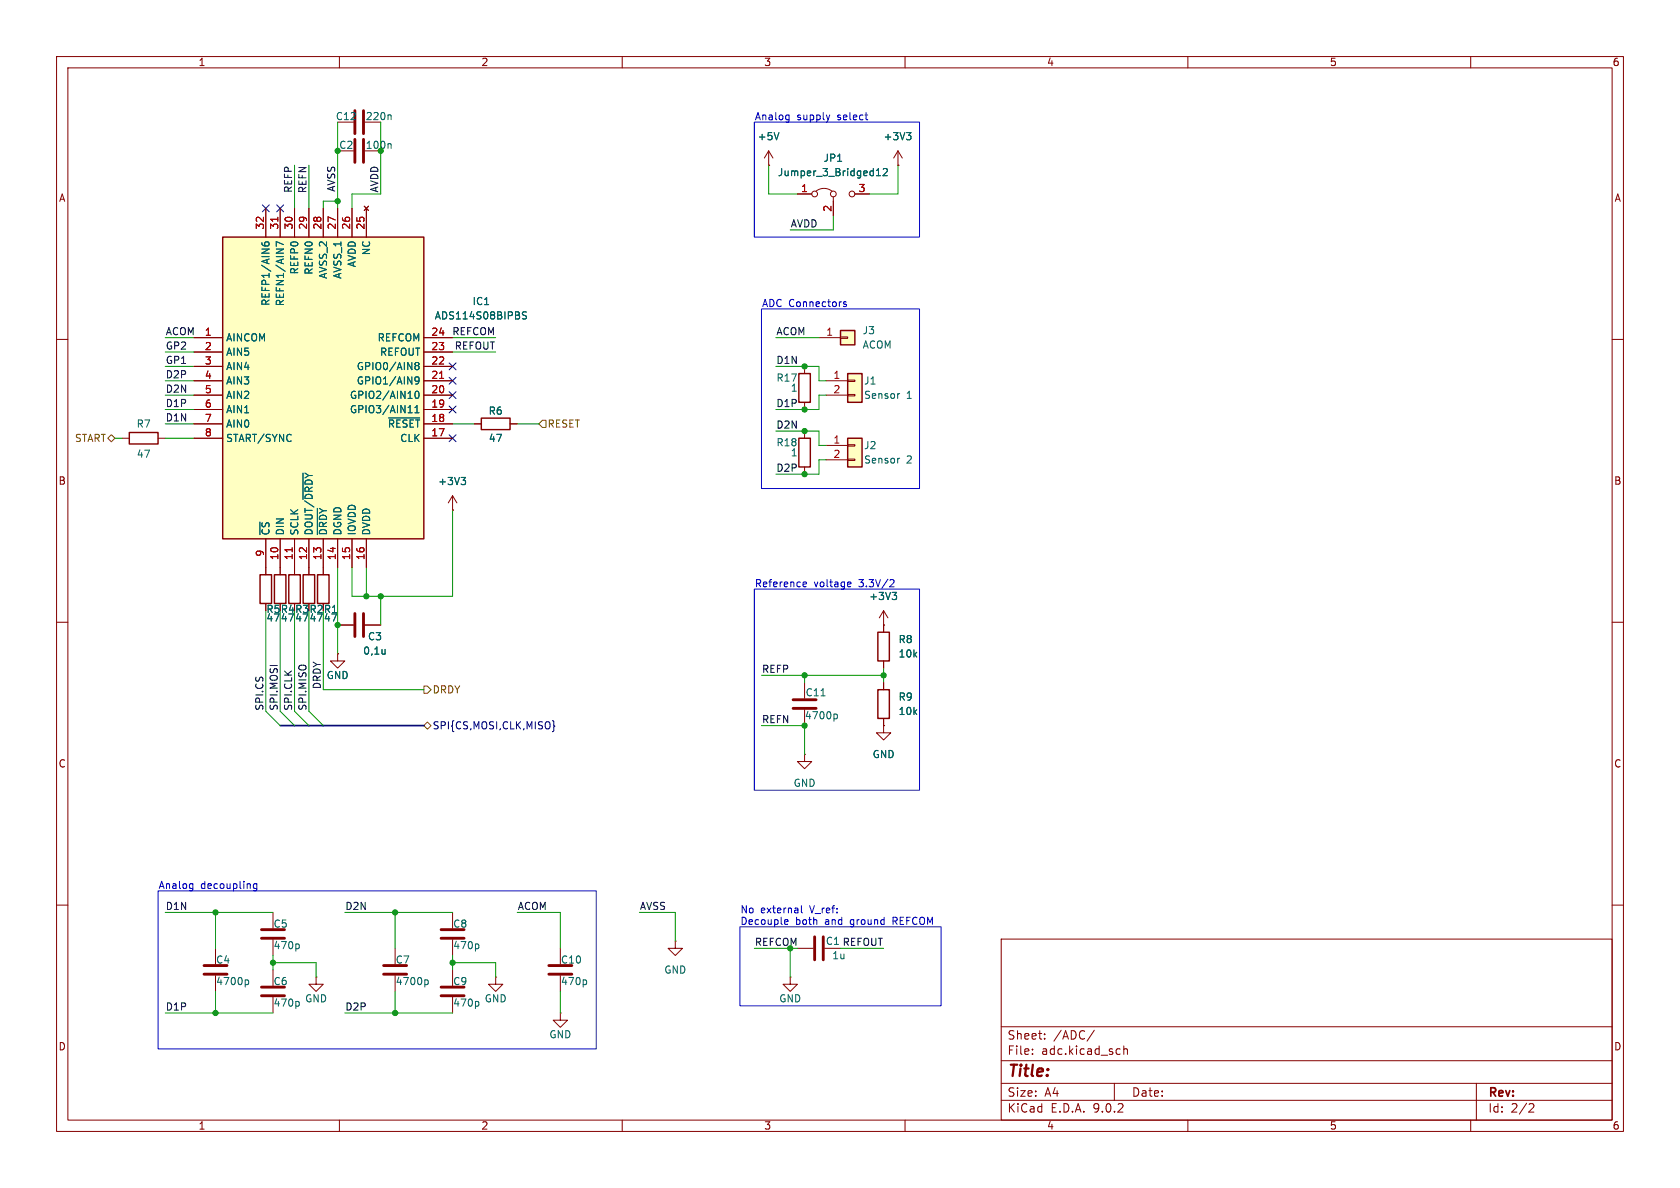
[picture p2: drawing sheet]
<svg xmlns="http://www.w3.org/2000/svg" width="297mm" height="210mm" viewBox="0 0 297 210" stroke-linecap="round" stroke-linejoin="round" font-family="sans-serif">
<g fill="none" stroke="#840000" stroke-width=".18">
<path d="M10 10h277v190h-277zM12 12h273v186h-273zM60 10v2M110 10v2M160 10v2M210 10v2M260 10v2M10 60h2M142.2 64.8v1.2M142.2 71.1v1.3M285 60h2M10 110h2"/>
<path d="M285 110h2M10 160h2M99.1 167.6v2.8M99.1 172.5v2.8M177 166h108v32h-108zM285 160h2M60 198v2M110 198v2M160 198v2M177 194.5h108M177 191.5h108M177 187.5h108"/>
<path d="M177 181.5h108M182.5 186.3v.1M182.5 185.5v.1M184.7 183.6v.1M184.7 182.8v.1M193.5 182.1l-1.3 2M197 191.5v3M197.9 185.4l.1 .1M198 186.3l-.1 .1M198.7 184.9v1.5M198.7 185.5l.2-.1 .3 .1 .1 .9M210 198v2"/>
<path d="M260 198v2M261 191.5v6.5M270.5 195.1l.5 .1 .2 .3-1 1.1h1"/>
</g>
<path d="M97 170.7h4.1M97 172.2h4.1" fill="none" stroke="#840000" stroke-width=".51"/>
<path d="M103.5 173.2l.2 .3v.3l-.2 .3" fill="none" stroke="#006464" stroke-width=".18"/>
<path d="M141.2 66h2.1v5.1h-2.1z" fill="none" stroke="#840000" stroke-width=".25"/>
<path d="M149.9 66h2.5v5.1h-2.5z" fill="#ffffc2"/>
<path d="M141.2 77.5h2.1v5.1h-2.1zM149.9 66h2.5v5.1h-2.5z" fill="none" stroke="#840000" stroke-width=".25"/>
<path d="M142.2 76.2v1.3M146 67.3h3.9M146 69.9h3.9M149.9 67.2h1.2v.2h-1.2zM149.9 69.7h1.2v.3h-1.2zM142.2 82.6v1.2" fill="none" stroke="#840000" stroke-width=".18"/>
<path d="M159.1 69.6h-.3" fill="none" stroke="#006464" stroke-width=".18"/>
<path d="M148.6 58.4h2.5v2.6h-2.5z" fill="#ffffc2"/>
<path d="M148.6 58.4h2.5v2.6h-2.5z" fill="none" stroke="#840000" stroke-width=".25"/>
<g fill="none" stroke="#840000" stroke-width=".18">
<path d="M135.9 29.2h.1M135.9 26.7l-.8 1.2M135.9 26.7l.8 1.2M135.9 26.7v2.5M141 34.3h2.5M144.3 33.8a2.26 2.26 0 0 1 2.8 0M147.3 34.8v3.3M151.1 34.3h2.6M158.7 29.2h.1M158.7 26.7l-.7 1.2M158.7 26.7l.8 1.2M158.7 26.7v2.5"/>
<path d="M144.8 59.7h3.8M148.6 59.6h1.3v.2h-1.3zM87.6 172.7v1.3h1.3l-1.3 1.3-1.2-1.3h1.2M87.6 172.7h.1"/>
<circle cx="144" cy="34.3" r=".51"/>
<circle cx="147.3" cy="34.3" r=".51"/>
<circle cx="150.6" cy="34.3" r=".51"/>
</g>
<path d="M137.7 23.4l-.4 1.3M154.9 31.1h.8M154.9 30.2l.4-.4v1.3M156.1 29.9l.5-.1 .3 .4-.8 .9h.8M160.3 23.4h.7l-.4 .5M160.8 23.9l.2 .3v.3l-.2 .2" fill="none" stroke="#006464" stroke-width=".18"/>
<path d="M149.9 77.5h2.5v5.1h-2.5z" fill="#ffffc2"/>
<path d="M149.9 77.5h2.5v5.1h-2.5z" fill="none" stroke="#840000" stroke-width=".25"/>
<g fill="none" stroke="#840000" stroke-width=".18">
<path d="M146 78.7h3.9M149.9 78.6h1.2v.3h-1.2zM146 81.3h3.9M149.9 81.2h1.2v.2h-1.2zM38.1 167.6v2.8M38.1 172.5v2.8M48.3 161.3v2.8M48.3 166.1v2.8M48.3 171.5v2.7M48.3 176.3v2.8M55.9 172.7v1.3h1.2l-1.2 1.3-1.3-1.3h1.3M55.9 172.7h.1"/>
<path d="M69.8 167.6v2.8M69.8 172.5v2.8M80 161.3v2.8M80 166.1v2.8M80 171.5v2.7M80 176.3v2.8M99.1 179.1v1.2h1.2l-1.2 1.3-1.3-1.3h1.3M99.1 179.1h.1M141 167.6h2.8"/>
</g>
<path d="M159.1 81l-.3 .1M43.5 173.2l.3 .1 .2 .2-.1 .4-.4 .2M52.7 177l.2 .3v.3l-.2 .3M52.7 166.9l.2 .2v.4l-.2 .2M75.2 173.2l.4 .1 .1 .2-.1 .4-.4 .2M84.4 177l.3 .3v.3l-.3 .3M84.4 166.9l.3 .2v.4l-.3 .2" fill="none" stroke="#006464" stroke-width=".18"/>
<g fill="none" stroke="#840000" stroke-width=".51">
<path d="M36.1 170.7h4M36.1 172.2h4M46.2 174.5h4.1M46.2 176h4.1M46.2 164.3h4.1M46.2 165.9h4.1M67.8 170.7h4.1M67.8 172.2h4.1M78 174.5h4M78 176h4M78 164.3h4M78 165.9h4"/>
<path d="M144 165.6v4.1M145.5 165.6v4.1"/>
</g>
<path d="M39.4 41.9h35.5v53.4h-35.5z" fill="#ffffc2"/>
<path d="M39.4 41.9h35.5v53.4h-35.5zM22.9 76.5h5v2h-5zM85.1 73.9h5.1v2h-5.1zM46 101.6h2v5.1h-2zM48.5 101.6h2v5.1h-2zM51.1 101.6h2v5.1h-2zM53.6 101.6h2v5.1h-2zM56.1 101.6h2.1v5.1h-2.1zM155.2 111.8h2v5h-2zM155.2 121.9h2v5.1h-2z" fill="none" stroke="#840000" stroke-width=".25"/>
<g fill="none" stroke="#840000" stroke-width=".18">
<path d="M47 36.8v5.1M49.5 36.8v5.1M52.1 36.8v5.1M54.6 36.8v5.1M57.1 36.8v5.1M59.7 36.8v5.1M62.2 36.8v5.1M64.4 36.4l.8 .8M64.8 36.8v5.1M65.2 36.4l-.8 .8M135.9 29.2h.1M141 34.3h2.5"/>
<path d="M147.3 35.6v2.5M151.1 34.3h2.6M158.7 29.2h.1M34.3 59.7h5.1M74.9 59.7h5.1M21.6 77.5h1.3M27.9 77.5h1.3M34.3 62.2h5.1M34.3 64.8h5.1M34.3 67.3h5.1M34.3 69.9h5.1M34.3 72.4h5.1"/>
<path d="M34.3 74.9h5.1M34.3 77.5h5.1M74.9 62.2h5.1M74.9 64.8h5.1M74.9 67.3h5.1M74.9 69.9h5.1M74.9 72.4h5.1M74.9 74.9h5.1M74.9 77.5h5.1M83.8 74.9h1.3M90.2 74.9h1.2M47 95.3v6.3"/>
<path d="M49.5 95.3v6.3M52.1 95.3v6.3M54.6 95.3v6.3M57.1 95.3v6.3M59.7 95.3v5M62.2 95.3v5M64.8 95.3v5M80 90.2h.1M80 87.6l-.8 1.3M80 87.6l.8 1.3M80 87.6v2.6M59.7 115.6v1.2h1.3l-1.3 1.3-1.3-1.3h1.3"/>
<path d="M59.7 115.6h.1M59.7 110.5h2.8M64.5 110.5h2.8M156.2 110.5h.1M156.2 108v3.8M156.2 116.8v1.3M156.2 108l-.8 1.2M156.2 108l.8 1.2M142.2 133.4v1.2h1.3l-1.3 1.3-1.2-1.3h1.2M142.2 133.4h.1M142.2 120.7v2.7M142.2 125.5v2.8"/>
<path d="M156.2 128.3v1.2h1.3l-1.3 1.3-1.3-1.3h1.3M156.2 128.3h.1M156.2 120.7v1.2M156.2 127v1.3M119.4 166.4v1.2h1.2l-1.2 1.3-1.3-1.3h1.3M119.4 166.4h.1M139.7 172.7v1.3h1.3l-1.3 1.3-1.3-1.3h1.3M139.7 172.7h.1"/>
</g>
<g fill="none" stroke="#006464" stroke-width=".18">
<path d="M69 20.3l.1 .2v.7M69 25.4l.1 .2v.6M137.7 23.4l-.4 1.3M154.9 31.1h.8M154.9 30.2l.4-.4v1.3M156.1 29.9l.5-.1 .3 .4-.8 .9h.8M160.3 23.4h.7l-.4 .5M160.8 23.9l.2 .3v.3l-.2 .2M46.3 42.9l.1 .3a.86 .86 0 0 0 1.2 0l-.2-.4h-.4l-.2 .2v.4l.2 .1M50.1 43.2l-1.3-.5v.8M93.1 55.2l-.5-.1-.2 .1v.4l.6 .2 .1 .3-.3 .3-.5-.1M68.7 73.9h5.5"/>
<path d="M72.1 73h.8M73.4 73h.7M73.4 72.1l.3-.4v1.3M73.5 69.2h.2a.68 .68 0 0 1 .4 .6 .68 .68 0 0 1-.4 .6 .84 .84 0 0 1-.2-1.2zM73.6 64.6l-.2-.2 .2-.3h.2l.3 .2-.3 .3M73.6 64.6l-.2 .3v.3l.2 .1h.4l.1-.2v-.2l-.3-.3M73.6 64.6h.2M74.1 67.2l-.3 .2-.3-.1-.1-.1 .1-.5 .3-.1 .2 .1a.84 .84 0 0 1-.3 1.2h-.2M53.6 83.6v4.7M56.1 89.9v4.6M81.5 84.4h.8l-.4 .5M82.1 84.9l.2 .2v.3l-.2 .3"/>
<path d="M68.1 114.8v.8M68.1 115.5l-.1 .1M157.7 104.7h.8l-.4 .5M158.3 105.2l.2 .2v.3l-.2 .3M145.1 123h.8M147.6 126.2l.3 .1 .1 .2v.5l-.4 .1"/>
</g>
<path d="M49.1 38.4v.7M77.7 66.9h.7M51.7 96.8v.7" fill="none" stroke="#a90000" stroke-width=".18"/>
<path d="M62.7 19.6v4M64.3 19.6v4M62.7 24.6v4.1M64.3 24.6v4.1M62.7 108.5v4M64.3 108.5v4M140.2 125.2h4.1M140.2 123.7h4.1" fill="none" stroke="#840000" stroke-width=".51"/>
<path d="M19 77.5l.7-.7 .6 .7-.6 .6zM95.9 74.3h.6v1.3h-.6l-.7-.7zM74.9 121.3h.7l.6 .6-.6 .7h-.7zM74.9 128.3l.7-.7 .6 .7-.6 .6z" fill="none" stroke="#725600" stroke-width=".18"/>
<g fill="none" stroke="#000084" stroke-width=".18">
<path d="M46.4 36.2l1.2 1.2M47.6 36.2l-1.2 1.2M48.9 36.2l1.2 1.2M50.1 36.2l-1.2 1.2M79.4 71.8l1.2 1.2M79.4 69.2l1.2 1.3M79.4 66.7l1.2 1.2M79.4 76.9l1.2 1.2M79.4 64.2l1.2 1.2M80.6 71.8l-1.2 1.2M80.6 69.2l-1.2 1.3M80.6 66.7l-1.2 1.2"/>
<path d="M80.6 76.9l-1.2 1.2M80.6 64.2l-1.2 1.2M97.7 127.4l.2 .2v.6l.2 .2-.2 .1v.7l-.2 .1"/>
</g>
<path d="M49.5 128.3h25.4" fill="none" stroke="#000084" stroke-width=".3"/>
<g fill="none" stroke="#009600" stroke-width=".18">
<path d="M52.1 29.2v7.6M54.6 29.2v7.6M59.7 35.6h-2.6v1.2M59.7 21.6v15.2M67.3 21.6v12.7h-5.1v2.5M135.9 29.2v5.1h5.1M147.3 38.1v2.5h-7.6M158.7 29.2v5.1h-5M29.2 59.7h5.1M80 59.7h7.6M137.2 59.7h7.6M20.3 77.5h1.3"/>
<path d="M29.2 62.2h5.1M29.2 74.9h5.1M29.2 69.9h5.1M29.2 64.8h5.1M29.2 67.3h5.1M29.2 77.5h5.1M29.2 72.4h5.1M80 62.2h7.6M80 74.9h3.8M91.4 74.9h3.8M137.2 64.8h7.6v2.5h1.2M137.2 76.2h7.6v2.5h1.2"/>
<path d="M146 69.9h-1.2v2.5h-7.6M80 90.2v15.2h-17.8v-5.1M146 81.3h-1.2v2.5h-7.6M47 108v17.7l2.5 2.6M49.5 108v17.7l2.6 2.6M52.1 108v17.7l2.5 2.6M54.6 108v17.7l2.5 2.6M57.1 108v13.9h17.8M59.7 100.3v15.3M64.8 100.3v5.1M67.3 105.4v5.1M134.6 119.4h21.6"/>
<path d="M142.2 119.4v1.3M156.2 118.1v2.6M134.6 128.3h7.6v5.1M29.2 161.3h19.1M29.2 179.1h19.1M38.1 161.3v6.3M38.1 175.3v3.8M48.3 170.2h7.6v2.5M48.3 168.9v2.6M61 161.3h19M61 179.1h19M69.8 161.3v6.3"/>
<path d="M69.8 175.3v3.8M80 168.9v2.6M80 170.2h7.6v2.5M91.4 161.3h7.7v6.3M99.1 175.3v3.8M113 161.3h6.4v5.1M133.3 167.6h6.4v5.1M148.6 167.6h7.6"/>
</g>
<g fill="none" stroke="#0000c2" stroke-width=".18">
<path d="M133.3 21.6h29.3v20.3h-29.3zM139.1 20.3l.4 .1M139.5 20.3v1.1l-.2 .2M139.5 21.1l-.4 .1M146.7 20.3l-.3 .9M152.9 20.3h.5M153.3 21.2h.1M134.6 54.6h28v31.8h-28zM149.6 53.4l-.3-.1-.2 .2 .1 .2 .4 .1v.3h-.5M133.3 104.1h29.3v35.6h-29.3zM142 103.7h.5M142 102.9h.4l.2 .3-.6 .1"/>
<path d="M150 102.9h.4v.3l-.6 .1M150.4 103.7h-.4M157.5 102.5h.4l.2 .3-.8 .9h.8M27.9 157.5h77.5v27.9h-77.5zM33.7 156.2l.4 .1M34.1 156.2v1l-.3 .3M34.1 157l-.4 .1M45.4 156.3l-.4-.1-.2 .3 .1 .5h.5M45.4 156.2v1l-.2 .3-.3-.1M130.8 163.8h35.6v14h-35.6zM138.8 163.4h.5M138.8 162.6h.3l.2 .3-.6 .1"/>
<path d="M141.7 160.1v1.1l.2 .2"/>
</g>
<g fill="#009600" stroke="#009600" stroke-width=".18">
<circle cx="156.2" cy="119.4" r=".46"/>
<circle cx="142.2" cy="128.3" r=".46"/>
<circle cx="142.2" cy="119.4" r=".46"/>
<circle cx="48.3" cy="170.2" r=".46"/>
<circle cx="38.1" cy="161.3" r=".46"/>
<circle cx="38.1" cy="179.1" r=".46"/>
<circle cx="142.2" cy="72.4" r=".46"/>
<circle cx="142.2" cy="64.8" r=".46"/>
<circle cx="142.2" cy="83.8" r=".46"/>
<circle cx="142.2" cy="76.2" r=".46"/>
<circle cx="59.7" cy="110.5" r=".46"/>
<circle cx="64.8" cy="105.4" r=".46"/>
<circle cx="67.3" cy="105.4" r=".46"/>
<circle cx="69.8" cy="179.1" r=".46"/>
<circle cx="80" cy="170.2" r=".46"/>
<circle cx="69.8" cy="161.3" r=".46"/>
<circle cx="139.7" cy="167.6" r=".46"/>
<circle cx="59.7" cy="35.6" r=".46"/>
<circle cx="59.7" cy="26.7" r=".46"/>
</g>
<text font-size="2.8" fill="#840000" x="178" y="190.9">Title:</text>
<g font-size="2.1" fill="#840000">
<text x="178" y="184">Sheet:</text>
<text x="186.2" y="184">/ADC/</text>
<text x="178" y="186.7">File:</text>
<text x="184.1" y="186.7">adc.kicad_sch</text>
<text x="178" y="196.9">KiCad</text>
<text x="178" y="194.1">Size:</text>
<text x="184.7" y="194.1">A4</text>
<text x="185.7" y="196.9">E.D.A.</text>
<text x="193.3" y="196.9">9.0.2</text>
<text x="200" y="194.1">Date:</text>
<text x="263" y="194.3">Rev:</text>
<text x="263" y="196.9">Id:</text>
<text x="267.1" y="196.9">2/2</text>
</g>
<g font-size="1.8" fill="#840000">
<text x="35" y="11.9">1</text>
<text x="85" y="11.9">2</text>
<text x="135" y="11.9">3</text>
<text x="185" y="11.9">4</text>
<text x="235" y="11.9">5</text>
<text x="285" y="11.9">6</text>
<text x="10.3" y="35.9">A</text>
<text x="285.3" y="35.9">A</text>
<text x="10.3" y="85.9">B</text>
<text x="285.3" y="85.9">B</text>
<text x="47" y="108.6">R5</text>
<text x="10.3" y="135.9">C</text>
<text x="285.3" y="135.9">C</text>
<text x="10.3" y="185.9">D</text>
<text x="285.3" y="185.9">D</text>
<text x="35" y="199.9">1</text>
<text x="85" y="199.9">2</text>
<text x="135" y="199.9">3</text>
<text x="185" y="199.9">4</text>
<text x="235" y="199.9">5</text>
<text x="285" y="199.9">6</text>
</g>
<g font-size="1.8" fill="#006464">
<text x="59.3" y="21.4">C12</text>
<text x="64.6" y="21.4">220n</text>
<text x="59.9" y="26.5">C2</text>
<text x="133.9" y="25">+5V</text>
<text x="145.5" y="28.8">JP1</text>
<text x="156.1" y="25">+3V3</text>
<text x="137.4" y="31.3">Jumper_3_Bridged12</text>
<text x="63.1" y="47.3" transform="rotate(-90 63.1 47.3)">AVDD</text>
<text x="65.6" y="45.2" transform="rotate(-90 65.6 45.2)">NC</text>
<text x="52.9" y="48.6" transform="rotate(-90 52.9 48.6)">REFP0</text>
<text x="55.5" y="48.7" transform="rotate(-90 55.5 48.7)">REFN0</text>
<text x="58" y="49.4" transform="rotate(-90 58 49.4)">AVSS_2</text>
<text x="60.6" y="49.4" transform="rotate(-90 60.6 49.4)">AVSS_1</text>
<text x="47.9" y="54.2" transform="rotate(-90 47.9 54.2)">REFP1/AIN6</text>
<text x="50.4" y="54.2" transform="rotate(-90 50.4 54.2)">REFN1/AIN7</text>
<text x="76.8" y="56.7">ADS114S08BIPBS</text>
<text x="83.4" y="54.1">IC1</text>
<text x="152.4" y="59.3">J3</text>
<text x="39.9" y="60.6">AINCOM</text>
<text x="39.9" y="63.1">AIN5</text>
<text x="39.9" y="65.6">AIN4</text>
<text x="63" y="65.6">GPIO0/AIN8</text>
<text x="66.7" y="60.6">REFCOM</text>
<text x="67.1" y="63.1">REFOUT</text>
<text x="152.4" y="61.8">ACOM</text>
<text x="39.9" y="68.2">AIN3</text>
<text x="39.9" y="70.7">AIN2</text>
<text x="61.8" y="70.7">GPIO2/AIN10</text>
<text x="63" y="68.2">GPIO1/AIN9</text>
<text x="137.2" y="67.7">R17</text>
<text x="139.7" y="69.4">1</text>
<text x="152.7" y="68.2">J1</text>
<text x="152.7" y="70.7">Sensor</text>
<text x="160.2" y="70.7">1</text>
<text x="24.1" y="75.8">R7</text>
<text x="39.9" y="73.3">AIN1</text>
<text x="39.9" y="75.8">AIN0</text>
<text x="61.8" y="73.3">GPIO3/AIN11</text>
<text x="68.5" y="75.8">~{RESET}</text>
<text x="86.3" y="73.5">R6</text>
<text x="24.1" y="81.1">47</text>
<text x="39.9" y="78.3">START/SYNC</text>
<text x="70.7" y="78.3">CLK</text>
<text x="86.3" y="78.3">47</text>
<text x="137.2" y="79.1">R18</text>
<text x="139.7" y="80.9">1</text>
<text x="152.7" y="79.6">J2</text>
<text x="152.7" y="82.1">Sensor</text>
<text x="160.2" y="82.1">2</text>
<text x="77.4" y="86">+3V3</text>
<text x="47.9" y="94.7" transform="rotate(-90 47.9 94.7)">~{CS}</text>
<text x="50.4" y="94.7" transform="rotate(-90 50.4 94.7)">DIN</text>
<text x="52.9" y="94.7" transform="rotate(-90 52.9 94.7)">SCLK</text>
<text x="55.5" y="94.7" transform="rotate(-90 55.5 94.7)">DOUT/~{DRDY}</text>
<text x="58" y="94.7" transform="rotate(-90 58 94.7)">~{DRDY}</text>
<text x="60.6" y="94.7" transform="rotate(-90 60.6 94.7)">DGND</text>
<text x="63.1" y="94.7" transform="rotate(-90 63.1 94.7)">IOVDD</text>
<text x="65.6" y="94.7" transform="rotate(-90 65.6 94.7)">DVDD</text>
<text x="153.6" y="106.3">+3V3</text>
<text x="47" y="110.1">47</text>
<text x="49.5" y="108.6">R4</text>
<text x="49.5" y="110.1">47</text>
<text x="52.1" y="108.6">R3</text>
<text x="52.1" y="110.1">47</text>
<text x="54.6" y="108.6">R2</text>
<text x="54.6" y="110.1">47</text>
<text x="57.2" y="108.6">R1</text>
<text x="57.2" y="110.1">47</text>
<text x="65" y="113.4">C3</text>
<text x="158.8" y="113.9">R8</text>
<text x="64.1" y="115.9">0,1u</text>
<text x="158.8" y="116.4">10k</text>
<text x="57.7" y="120.2">GND</text>
<text x="142.3" y="123.3">C11</text>
<text x="158.8" y="124.1">R9</text>
<text x="142.2" y="127.4">4700p</text>
<text x="158.8" y="126.6">10k</text>
<text x="154.2" y="134.2">GND</text>
<text x="140.2" y="139.3">GND</text>
<text x="48.3" y="164.2">C5</text>
<text x="48.3" y="168">470p</text>
<text x="80" y="164.2">C8</text>
<text x="80" y="168">470p</text>
<text x="38.1" y="170.5">C4</text>
<text x="69.9" y="170.5">C7</text>
<text x="99.1" y="170.5">C10</text>
<text x="117.3" y="172.3">GND</text>
<text x="147" y="169.8">1u</text>
<text x="38.1" y="174.3">4700p</text>
<text x="48.3" y="174.3">C6</text>
<text x="48.3" y="178.2">470p</text>
<text x="53.8" y="177.4">GND</text>
<text x="69.9" y="174.3">4700p</text>
<text x="80" y="174.3">C9</text>
<text x="80" y="178.2">470p</text>
<text x="85.6" y="177.4">GND</text>
<text x="99.1" y="174.3">470p</text>
<text x="137.7" y="177.4">GND</text>
<text x="97" y="183.7">GND</text>
</g>
<g font-size="1.8" fill="#0000c2">
<text x="133.3" y="21.3">Analog</text>
<text x="140.9" y="21.3">supply</text>
<text x="148.1" y="21.3">select</text>
<text x="134.6" y="54.4">ADC Connectors</text>
<text x="133.3" y="103.9">Reference</text>
<text x="143.9" y="103.9">voltage</text>
<text x="152" y="103.9">3.3V/2</text>
<text x="27.9" y="157.2">Analog</text>
<text x="35.5" y="157.2">decoupling</text>
<text x="130.8" y="161.5">No</text>
<text x="134.5" y="161.5">external</text>
<text x="143.3" y="161.5">V_ref:</text>
<text x="130.8" y="163.6">Decouple</text>
<text x="140.6" y="163.6">both</text>
<text x="146" y="163.6">and</text>
<text x="150.6" y="163.6">ground</text>
<text x="158.3" y="163.6">REFCOM</text>
</g>
<g font-size="1.8" fill="#009600">
<text x="64.6" y="26.5">100n</text>
<text x="133.3" y="167.3">REFCOM</text>
</g>
<g font-size="1.8" fill="#0f0f0f">
<text x="51.7" y="34.2" transform="rotate(-90 51.7 34.2)">REFP</text>
<text x="54.3" y="34.3" transform="rotate(-90 54.3 34.3)">REFN</text>
<text x="59.3" y="34" transform="rotate(-90 59.3 34)">AVSS</text>
<text x="67" y="34.1" transform="rotate(-90 67 34.1)">AVDD</text>
<text x="139.7" y="40.3">AVDD</text>
<text x="29.2" y="59.3">ACOM</text>
<text x="79.9" y="59.3">REFCOM</text>
<text x="137.2" y="59.3">ACOM</text>
<text x="29.2" y="61.9">GP2</text>
<text x="29.2" y="64.4">GP1</text>
<text x="80.3" y="61.9">REFOUT</text>
<text x="137.2" y="64.4">D1N</text>
<text x="29.2" y="67">D2P</text>
<text x="29.2" y="69.5">D2N</text>
<text x="29.2" y="74.6">D1N</text>
<text x="29.2" y="72">D1P</text>
<text x="137.2" y="72">D1P</text>
<text x="137.2" y="75.9">D2N</text>
<text x="137.2" y="83.5">D2P</text>
<text x="134.6" y="119">REFP</text>
<text x="46.6" y="125.7" transform="rotate(-90 46.6 125.7)">SPI.CS</text>
<text x="49.2" y="125.7" transform="rotate(-90 49.2 125.7)">SPI.MOSI</text>
<text x="51.7" y="125.7" transform="rotate(-90 51.7 125.7)">SPI.CLK</text>
<text x="54.3" y="125.7" transform="rotate(-90 54.3 125.7)">SPI.MISO</text>
<text x="56.8" y="121.9" transform="rotate(-90 56.8 121.9)">DRDY</text>
<text x="134.6" y="127.9">REFN</text>
<text x="29.2" y="160.9">D1N</text>
<text x="61" y="160.9">D2N</text>
<text x="91.4" y="160.9">ACOM</text>
<text x="113" y="160.9">AVSS</text>
<text x="145.9" y="167.2">C1 REFOUT</text>
<text x="29.2" y="178.7">D1P</text>
<text x="61" y="178.7">D2P</text>
</g>
<g font-size="1.8" fill="#a90000">
<text x="141.5" y="34">1</text>
<text x="151.7" y="34">3</text>
<text x="46.7" y="40.7" transform="rotate(-90 46.7 40.7)">32</text>
<text x="49.3" y="40.7" transform="rotate(-90 49.3 40.7)">31</text>
<text x="51.8" y="40.7" transform="rotate(-90 51.8 40.7)">30</text>
<text x="54.4" y="40.7" transform="rotate(-90 54.4 40.7)">29</text>
<text x="56.9" y="40.7" transform="rotate(-90 56.9 40.7)">28</text>
<text x="59.4" y="40.7" transform="rotate(-90 59.4 40.7)">27</text>
<text x="62" y="40.7" transform="rotate(-90 62 40.7)">26</text>
<text x="64.5" y="40.7" transform="rotate(-90 64.5 40.7)">25</text>
<text x="147.1" y="37.5" transform="rotate(-90 147.1 37.5)">2</text>
<text x="36.1" y="59.4">1</text>
<text x="76.2" y="59.4">24</text>
<text x="146" y="59.4">1</text>
<text x="36.1" y="62">2</text>
<text x="36.1" y="64.5">3</text>
<text x="76.2" y="62">23</text>
<text x="76.2" y="64.5">22</text>
<text x="36.1" y="67.1">4</text>
<text x="36.1" y="69.6">5</text>
<text x="76.2" y="67.1">21</text>
<text x="76.2" y="69.6">20</text>
<text x="147.2" y="67.1">1</text>
<text x="147.2" y="69.6">2</text>
<text x="36.1" y="72.1">6</text>
<text x="36.1" y="74.7">7</text>
<text x="36.1" y="77.2">8</text>
<text x="76.2" y="72.1">19</text>
<text x="76.2" y="74.7">18</text>
<text x="76.2" y="77.2">17</text>
<text x="147.2" y="78.5">1</text>
<text x="147.2" y="81">2</text>
<text x="46.7" y="98.5" transform="rotate(-90 46.7 98.5)">9</text>
<text x="49.3" y="99.1" transform="rotate(-90 49.3 99.1)">10</text>
<text x="51.8" y="99.1" transform="rotate(-90 51.8 99.1)">11</text>
<text x="54.4" y="99.1" transform="rotate(-90 54.4 99.1)">12</text>
<text x="56.9" y="99.1" transform="rotate(-90 56.9 99.1)">13</text>
<text x="59.4" y="99.1" transform="rotate(-90 59.4 99.1)">14</text>
<text x="62" y="99.1" transform="rotate(-90 62 99.1)">15</text>
<text x="64.5" y="99.1" transform="rotate(-90 64.5 99.1)">16</text>
</g>
<g font-size="1.8" fill="#725600">
<text x="96.7" y="75.8">RESET</text>
<text x="13.2" y="78.3">START</text>
<text x="76.4" y="122.8">DRDY</text>
</g>
<text font-size="1.8" fill="#000084" x="76.4" y="129.1">SPI{CS,MOSI,CLK,MISO}</text>
</svg>
